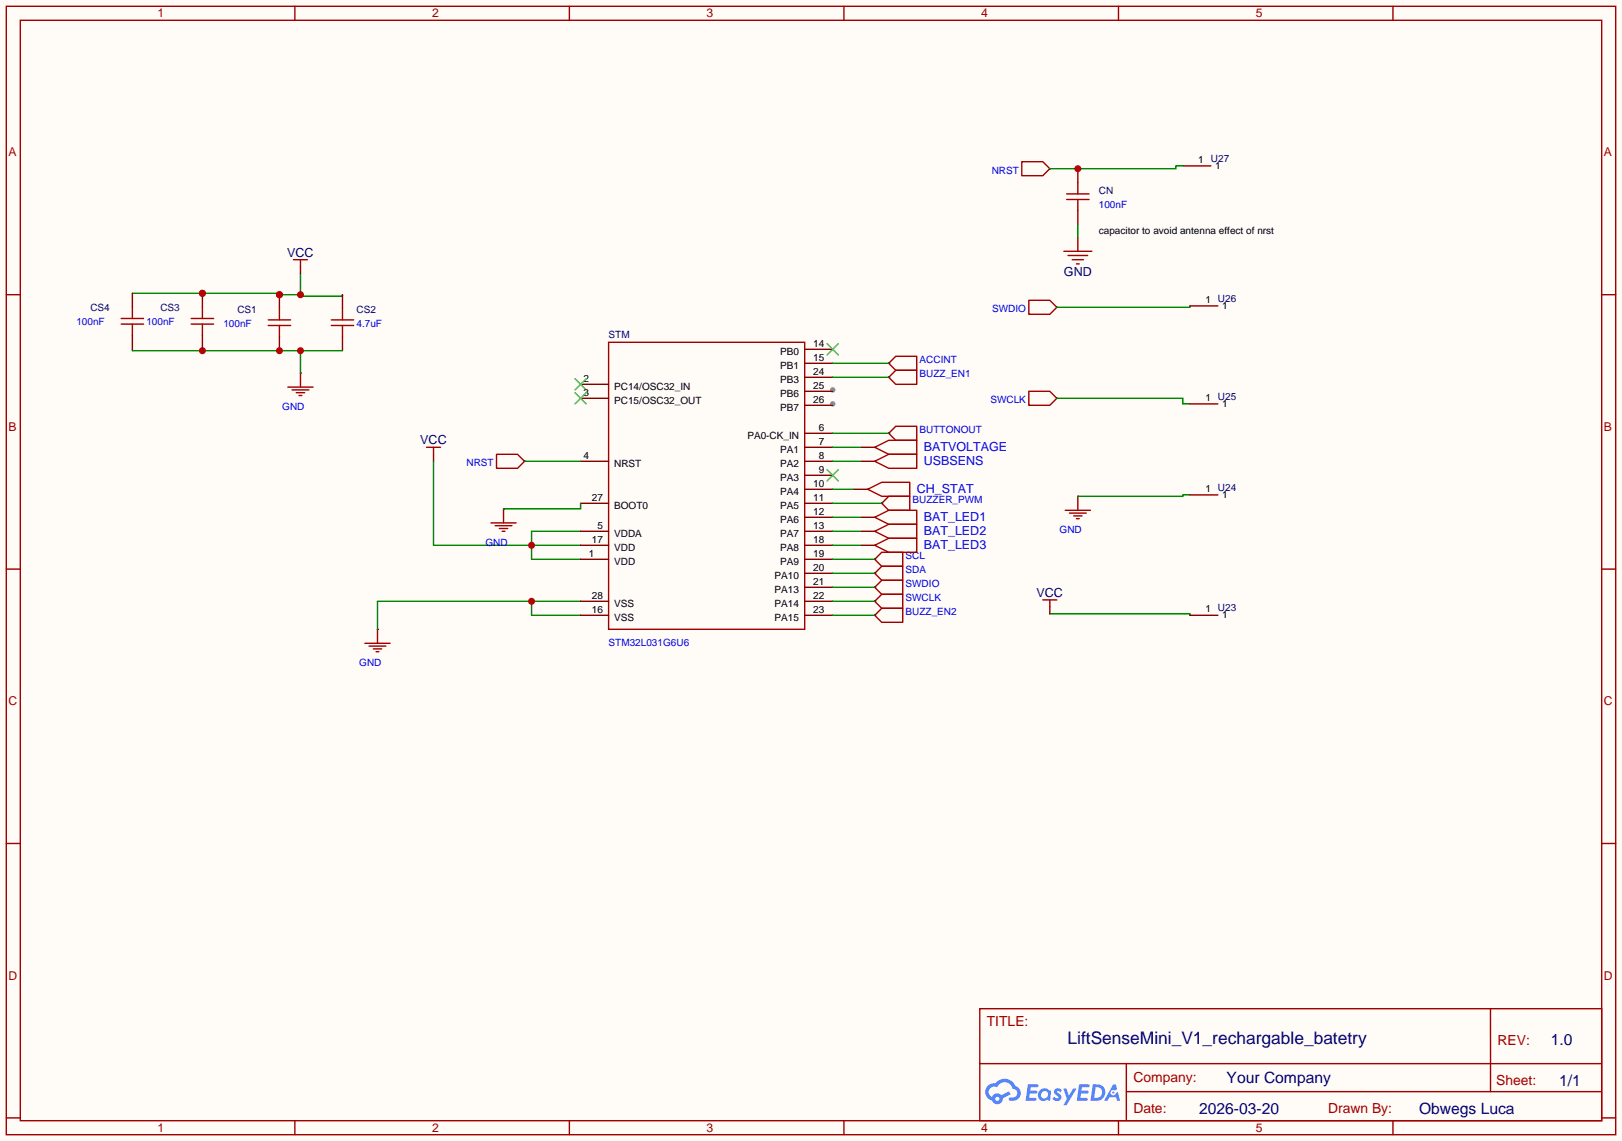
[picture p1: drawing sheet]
<svg xmlns="http://www.w3.org/2000/svg" width="294mm" height="207mm" viewBox="0 0 294 207" stroke-linecap="round" stroke-linejoin="round" font-family="sans-serif">
<path d="M0 0h294.1v207h-294.1z" fill="#fffcf7"/>
<g fill="none" stroke="#a10000" stroke-width=".25">
<path d="M1.1 1.1h291.9v204.8h-291.9zM3.7 3.7h286.7v199.6h-286.7zM53.5 1.1v2.6M103.3 1.1v2.6M153 1.1v2.6M202.8 1.1v2.6M252.6 1.1v2.6M1.1 53.5h2.6M290.4 53.5h2.6M1.1 103.3h2.6M290.4 103.3h2.6M1.1 153h2.6"/>
<path d="M290.4 153h2.6M177.7 183h112.7v20.3h-112.7zM177.7 193h112.7M204.2 198.1h86.2M204.2 193v10.1M270.3 183v15.1M1.1 202.8h2.6M53.5 203.3v2.6M103.3 203.3v2.6M153 203.3v2.6M202.8 203.3v2.6M252.6 203.3v2.6"/>
<path d="M290.4 202.8h2.6"/>
</g>
<g fill="#5487ff">
<path d="M191.3 197.6l.5-.2 .4 .1 .3 .3-.2 .4a.33 .33 0 0 0-.3-.3 .33 .33 0 0 0-.3 .2v.1a.89 .89 0 0 1 .6 1.3 1 1 0 0 1-1.5-.1l.4-.4 .5 .3 .2-.1v-.2a.88 .88 0 0 1-.6-1.4z"/>
<path d="M192.8 197.5h.6l.4 1.3 .8-1.3h.6l-1.8 3h-.6l.7-1.1z"/>
<path d="M186.4 196.7h.8a1.1 1.1 0 0 1 1.1 .2l-.1 .3-1.3 .1-.1 .6h1.1l.2 .2-.3 .3h-1.1l-.1 .8h1.2l.1 .4-.2 .1h-1.7z"/>
<path d="M195.7 196.7h.8a1.11 1.11 0 0 1 1.1 .2 .26 .26 0 0 1-.3 .4h-1.1l-.1 .6h1.1l.2 .2-.3 .3h-1.1l-.1 .8h1.2l.1 .4-.2 .1h-1.7z"/>
<path d="M201.9 196.7h.5l.2 .9-.4 .3a.5 .5 0 0 0-.8 .1 .5 .5 0 0 0 .3 .7 .5 .5 0 0 0 .7-.4l.3-.2 .4 1.6h-.5l-.2-.6h-1.2l-.4 .6h-.6z"/>
<path d="M198.2 196.7l-.4 3h.9a1.51 1.51 0 0 0 1.7-1.5 1.51 1.51 0 0 0-1.7-1.5zM198.7 197.2a1 1 0 0 1 1.2 1.1 1 1 0 0 1-1.3 .9h-.2z"/>
<path d="M188.7 197.7a1.07 1.07 0 0 0-.3 1.6 1.07 1.07 0 0 0 1.5 .2l.5 .2 .2-1.6-.1-.2-.3-.1a1.02 1.02 0 0 0-1.5-.1zM188.7 198.6a.67 .67 0 0 1 1.3 0 .67 .67 0 0 1-1.3 0z"/>
<path d="M179.1 197a1.58 1.58 0 0 0 .8 2.7 1.01 1.01 0 0 0 1.1 .6 1.01 1.01 0 0 0 .9-1l1.4-.8-.3-.5-1.4 .7a1.03 1.03 0 0 0-1.7 .3 1 1 0 0 1-.5-1.4 1 1 0 0 1 1.4-.3 1.49 1.49 0 0 1 1.6-1 1.49 1.49 0 0 1 1.3 1.3 .82 .82 0 0 1 .7 1 .82 .82 0 0 1-1.2 .5 .31 .31 0 0 0-.3 .3 .31 .31 0 0 0 .3 .3 1.43 1.43 0 0 0 1.8-.9 1.43 1.43 0 0 0-.9-1.8 2.09 2.09 0 0 0-3.6-.5l-.8 .1zM180.5 199.4a.39 .39 0 0 1 .7 0 .39 .39 0 0 1-.7 0z"/>
<circle cx="201.9" cy="198.2" r=".19"/>
</g>
<g fill="none" stroke="#a10000" stroke-width=".25">
<path d="M186.6 54.5h3.8l1.2 1.3-1.2 1.2h-3.8zM52.2 70.2h4.6M53 70.7h3M53.7 71.2h1.5M54.2 71.8h.5M54.5 67.7v2.5M161.2 68.5l1.2-1.3h3.8v2.5h-3.8zM186.6 71h3.8l1.2 1.3-1.2 1.2h-3.8zM159.9 91.3l1.3-1.3h3.8v2.6h-3.8zM193.2 92.6h4.5M193.9 93.1h3.1M194.7 93.6h1.5"/>
<path d="M195.2 94.1h.5M195.5 90v2.6M66.2 116.7h4.5M66.9 117.2h3.1M67.7 117.7h1.5M68.2 118.2h.5M68.5 114.2v2.5M158.6 106.6l1.3-1.3h3.8v2.5h-3.8zM159.9 102.7h3.8v2.6h-3.8l-1.3-1.3zM159.9 110.4h3.8v2.5h-3.8l-1.3-1.3zM159.9 100.2h3.8v2.5h-3.8l-1.3-1.2zM159.9 107.8h3.8v2.6h-3.8l-1.3-1.3z"/>
</g>
<path d="M191.6 55.8h.1M54.5 67.7h.1M161.2 68.5h.1M191.6 72.3h.1M159.9 91.3h.1M195.5 90h.1M68.5 114.2h.1M158.6 104h.1M158.6 111.6h.1M158.6 101.5h.1M158.6 106.6h.1M158.6 109.1h.1" fill="none" stroke="#870000" stroke-width=".25"/>
<path d="M24 53.2h26.7v.3h3.8M54.5 49.7v4h7.6v-.2" fill="none" stroke="#008700" stroke-width=".25"/>
<g fill="#c00">
<circle cx="54.5" cy="53.5" r=".63"/>
<circle cx="50.7" cy="53.5" r=".63"/>
<circle cx="36.7" cy="53.2" r=".63"/>
</g>
<path d="M50.7 59.1v2" fill="none" stroke="#a10000" stroke-width=".25"/>
<path d="M50.7 53.5v2.5" fill="none" stroke="#870000" stroke-width=".25"/>
<circle cx="50.7" cy="53.5" r=".63" fill="#c00"/>
<path d="M48.6 58h4.1M48.6 59.1h4.1M50.7 56v2M53.2 47.1h2.6M54.5 47.1v1.3M77.3 81.2h2.6M78.6 81.2v1.2" fill="none" stroke="#a10000" stroke-width=".25"/>
<path d="M54.5 48.4v1.3M50.7 61.1v2.5M78.6 82.4v1.3" fill="none" stroke="#870000" stroke-width=".25"/>
<path d="M215.8 55.5v.3h-24.2M191.6 72.3h22.9v1h1.3M78.6 83.7v15.2h26.7M105.3 96.4h-8.9v5.1h8.9M215.8 89.8h-1.3v.2h-19" fill="none" stroke="#008700" stroke-width=".25"/>
<circle cx="96.4" cy="98.9" r=".63" fill="#c00"/>
<path d="M96.4 109.1v2.5h8.9M105.3 109.1h-36.8v5.1" fill="none" stroke="#008700" stroke-width=".25"/>
<circle cx="96.4" cy="109.1" r=".63" fill="#c00"/>
<path d="M60.1 59.1h4M60.1 58h4M62.1 56v2M62.1 59.1v2M90 82.4h3.9l1.2 1.3-1.2 1.3h-3.9z" fill="none" stroke="#a10000" stroke-width=".25"/>
<path d="M62.1 53.5v2.5M62.1 61.1v2.5M95.1 83.7h.1" fill="none" stroke="#870000" stroke-width=".25"/>
<path d="M151 73.3v.2" fill="none" stroke="#008700" stroke-width=".25"/>
<circle cx="151" cy="73.3" r=".51" fill="#999"/>
<path d="M161.2 78.6l1.2-1.3h3.8v2.6h-3.8z" fill="none" stroke="#a10000" stroke-width=".25"/>
<path d="M161.2 78.6h.1" fill="none" stroke="#870000" stroke-width=".25"/>
<path d="M151 70.7v.3" fill="none" stroke="#008700" stroke-width=".25"/>
<circle cx="151" cy="70.7" r=".51" fill="#999"/>
<g fill="none" stroke="#a10000" stroke-width=".25">
<path d="M185.3 29.3h3.8l1.3 1.3-1.3 1.3h-3.8zM193.4 35.2h4.1M193.4 36.2h4.1M195.5 33.1v2.1M195.5 36.2v2M192.9 45.6h5.1M193.7 46.4h3.5M194.4 47.1h2.1M195.2 47.9h.5M110.4 62.1h35.5v52.1h-35.5zM157.4 88.8l2.5-1.3h5.1v2.5h-5.1zM158.6 81.2l2.6-1.3h5v2.5h-5z"/>
<path d="M158.6 93.9l2.6-1.3h5v2.5h-5zM158.6 96.4l2.6-1.3h5v2.6h-5zM158.6 98.9l2.6-1.2h5v2.5h-5zM189.1 108.8h2.5M190.4 108.8v1.3"/>
</g>
<g fill="none" stroke="#870000" stroke-width=".25">
<path d="M190.4 30.6h.1M195.5 30.6v2.5M195.5 38.2v2.6M214.5 30.1h5.1M195.5 43.1v2.5M215.8 55.5h5.1M105.3 69.7h5.1M105.3 72.3h5.1M145.9 78.6h5.1M145.9 63.4h5.1M145.9 65.9h5.1M145.9 68.5h5.1"/>
<path d="M145.9 71h5.1M145.9 73.5h5.1M215.8 73.3h5.1M105.3 83.7h5.1M105.3 91.3h5.1M105.3 96.4h5.1M105.3 98.9h5.1M145.9 81.2h5.1M145.9 83.7h5.1M145.9 86.2h5.1M145.9 88.8h5.1M145.9 91.3h5.1"/>
<path d="M145.9 93.9h5.1M145.9 96.4h5.1M145.9 98.9h5.1M154.8 88.8h2.6M156.1 81.2h2.5M156.1 93.9h2.5M156.1 96.4h2.5M156.1 98.9h2.5M215.8 89.8h5.1M105.3 101.5h5.1M105.3 109.1h5.1M105.3 111.6h5.1"/>
<path d="M145.9 101.5h5.1M145.9 104h5.1M145.9 106.6h5.1M145.9 109.1h5.1M145.9 111.6h5.1M190.4 110.1v1.3M215.8 111.6h5.1"/>
</g>
<g fill="none" stroke="#008700" stroke-width=".25">
<path d="M214.5 30.1h-1.3v.5h-22.8M195.5 40.8v2.3M151 78.6h10.2M95.1 83.7h10.2M151 81.2h5.1M151 91.3h8.9M151 88.8h3.8M151 93.9h5.1M151 96.4h5.1M151 98.9h5.1M151 106.6h7.6M151 109.1h7.6"/>
<path d="M151 104h7.6M151 101.5h7.6M190.4 111.4h25.4v.2"/>
</g>
<path d="M104.3 68.7l2 2M104.3 71.2l2 2.1M106.3 68.7l-2 2M106.3 71.2l-2 2.1M150 62.4l2 2M152 62.4l-2 2M150 85.2l2 2M152 85.2l-2 2" fill="none" stroke="#3c3" stroke-width=".25"/>
<circle cx="195.5" cy="30.6" r=".63" fill="#c00"/>
<path d="M156.1 83.7h2.5" fill="none" stroke="#870000" stroke-width=".25"/>
<path d="M158.6 83.7l2.6-1.3h5v2.6h-5z" fill="none" stroke="#a10000" stroke-width=".25"/>
<path d="M24 63.4v.2h38.1M36.7 63.4v.2M54.5 63.6v4.1M151 83.7h5.1" fill="none" stroke="#008700" stroke-width=".25"/>
<g fill="#c00">
<circle cx="54.5" cy="63.6" r=".63"/>
<circle cx="50.7" cy="63.6" r=".63"/>
<circle cx="36.7" cy="63.6" r=".63"/>
</g>
<path d="M36.7 58.8v2M89 94.9h4.6M89.8 95.4h3M90.6 95.9h1.5M91.1 96.4h.5M91.3 92.3v2.6" fill="none" stroke="#a10000" stroke-width=".25"/>
<path d="M36.7 53.2v2.6M91.3 92.3h.1" fill="none" stroke="#870000" stroke-width=".25"/>
<path d="M105.3 91.3v1h-14" fill="none" stroke="#008700" stroke-width=".25"/>
<circle cx="36.7" cy="53.2" r=".63" fill="#c00"/>
<path d="M22 57.8h4M22 58.8h4M24 55.8v2M24 58.8v2M34.7 57.8h4M34.7 58.8h4M36.7 55.8v2M162.4 64.6h3.8v2.6h-3.8l-1.2-1.3z" fill="none" stroke="#a10000" stroke-width=".25"/>
<path d="M24 53.2v2.6M24 60.8v2.6M36.7 60.8v2.6M161.2 65.9h.1" fill="none" stroke="#870000" stroke-width=".25"/>
<path d="M151 65.9h10.2M151 68.5h10.2M151 111.6h7.6" fill="none" stroke="#008700" stroke-width=".25"/>
<text font-size="3.1" fill="#000080" x="193.6" y="189.5">LiftSenseMini_V1_rechargable_batetry</text>
<g font-size="2.8" fill="#000080">
<text x="281.2" y="189.6">1.0</text>
<text x="222.4" y="196.5">Your Company</text>
<text x="282.7" y="197">1/1</text>
<text x="217.5" y="202.1">2026-03-20</text>
<text x="257.3" y="202">Obwegs Luca</text>
</g>
<g font-size="2.5" fill="#a00000">
<text x="178.9" y="186.2">TITLE:</text>
<text x="271.6" y="189.5">REV:</text>
<text x="205.5" y="196.4">Company:</text>
<text x="271.3" y="196.8">Sheet:</text>
<text x="205.5" y="201.9">Date:</text>
<text x="240.8" y="202">Drawn By:</text>
</g>
<g font-size="2.3" fill="#000080">
<text x="52.1" y="46.6">VCC</text>
<text x="192.9" y="50.1">GND</text>
<text x="76.2" y="80.6">VCC</text>
<text x="188" y="108.3">VCC</text>
</g>
<g font-size="2.3" fill="#00f">
<text x="167.5" y="81.9">BATVOLTAGE</text>
<text x="166.2" y="89.5">CH_STAT</text>
<text x="167.5" y="84.4">USBSENS</text>
<text x="167.5" y="94.6">BAT_LED1</text>
<text x="167.5" y="97.1">BAT_LED2</text>
<text x="167.5" y="99.7">BAT_LED3</text>
</g>
<g font-size="2.2" fill="#a00000">
<text x="28.6" y="3.1">1</text>
<text x="78.4" y="3.1">2</text>
<text x="128.1" y="3.1">3</text>
<text x="177.9" y="3.1">4</text>
<text x="227.7" y="3.1">5</text>
<text x="1.5" y="28.4">A</text>
<text x="290.8" y="28.4">A</text>
<text x="1.5" y="78.2">B</text>
<text x="290.8" y="78.2">B</text>
<text x="1.5" y="127.9">C</text>
<text x="290.8" y="127.9">C</text>
<text x="1.5" y="177.7">D</text>
<text x="290.8" y="177.7">D</text>
<text x="28.6" y="205.3">1</text>
<text x="78.4" y="205.3">2</text>
<text x="128.1" y="205.3">3</text>
<text x="177.9" y="205.3">4</text>
<text x="227.7" y="205.3">5</text>
</g>
<g font-size="1.8">
<text x="217.3" y="29.6">1</text>
<text x="220.3" y="30.6">1</text>
<text x="199.3" y="42.5">capacitor to avoid antenna effect of nrst</text>
<text x="218.6" y="55">1</text>
<text x="221.6" y="56">1</text>
<text x="141.5" y="64.4">PB0</text>
<text x="147.5" y="63">14</text>
<text x="147.5" y="65.6">15</text>
<text x="105.8" y="69.4">2</text>
<text x="105.8" y="71.9">3</text>
<text x="111.4" y="70.7">PC14/OSC32_IN</text>
<text x="141.5" y="66.9">PB1</text>
<text x="141.5" y="69.4">PB3</text>
<text x="141.5" y="72">PB6</text>
<text x="147.5" y="68.1">24</text>
<text x="147.5" y="70.6">25</text>
<text x="111.4" y="73.3">PC15/OSC32_OUT</text>
<text x="141.5" y="74.5">PB7</text>
<text x="147.5" y="73.2">26</text>
<text x="218.6" y="72.7">1</text>
<text x="221.6" y="73.8">1</text>
<text x="105.8" y="83.3">4</text>
<text x="135.5" y="79.6">PA0-CK_IN</text>
<text x="141.5" y="82.1">PA1</text>
<text x="148.5" y="78.3">6</text>
<text x="148.5" y="80.8">7</text>
<text x="148.5" y="83.3">8</text>
<text x="111.4" y="84.7">NRST</text>
<text x="141.5" y="84.7">PA2</text>
<text x="141.5" y="87.2">PA3</text>
<text x="141.5" y="89.8">PA4</text>
<text x="147.5" y="88.4">10</text>
<text x="148.5" y="85.9">9</text>
<text x="218.6" y="89.2">1</text>
<text x="107.3" y="91">27</text>
<text x="111.4" y="92.3">BOOT0</text>
<text x="141.5" y="92.3">PA5</text>
<text x="141.5" y="94.8">PA6</text>
<text x="147.5" y="91">11</text>
<text x="147.5" y="93.5">12</text>
<text x="221.6" y="90.3">1</text>
<text x="106.8" y="101.1">1</text>
<text x="107.3" y="98.6">17</text>
<text x="108.3" y="96">5</text>
<text x="111.4" y="99.9">VDD</text>
<text x="111.4" y="97.4">VDDA</text>
<text x="141.5" y="97.4">PA7</text>
<text x="141.5" y="99.9">PA8</text>
<text x="147.5" y="96">13</text>
<text x="147.5" y="98.6">18</text>
<text x="147.5" y="101.1">19</text>
<text x="111.4" y="102.5">VDD</text>
<text x="140.5" y="105">PA10</text>
<text x="140.5" y="107.5">PA13</text>
<text x="141.5" y="102.5">PA9</text>
<text x="147.5" y="103.7">20</text>
<text x="147.5" y="106.2">21</text>
<text x="107.3" y="108.7">28</text>
<text x="107.3" y="111.3">16</text>
<text x="111.4" y="110.1">VSS</text>
<text x="111.4" y="112.6">VSS</text>
<text x="140.5" y="110.1">PA14</text>
<text x="140.5" y="112.6">PA15</text>
<text x="147.5" y="108.7">22</text>
<text x="147.5" y="111.3">23</text>
<text x="218.6" y="111.1">1</text>
<text x="221.6" y="112.1">1</text>
</g>
<g font-size="1.8" fill="#000080">
<text x="219.6" y="29.3">U27</text>
<text x="199.3" y="35.1">CN</text>
<text x="16.4" y="56.5">CS4</text>
<text x="29.1" y="56.5">CS3</text>
<text x="43.1" y="56.7">CS1</text>
<text x="64.6" y="56.7">CS2</text>
<text x="220.9" y="54.7">U26</text>
<text x="110.4" y="61.3">STM</text>
<text x="220.9" y="72.5">U25</text>
<text x="220.9" y="89">U24</text>
<text x="220.9" y="110.8">U23</text>
</g>
<g font-size="1.8" fill="#00f">
<text x="179.8" y="31.5">NRST</text>
<text x="199.3" y="37.7">100nF</text>
<text x="13.8" y="59">100nF</text>
<text x="26.5" y="59">100nF</text>
<text x="40.5" y="59.3">100nF</text>
<text x="64.6" y="59.3">4.7uF</text>
<text x="179.9" y="56.7">SWDIO</text>
<text x="166.8" y="65.9">ACCINT</text>
<text x="166.8" y="68.5">BUZZ_EN1</text>
<text x="51.2" y="74.4">GND</text>
<text x="179.6" y="73.2">SWCLK</text>
<text x="166.8" y="78.6">BUTTONOUT</text>
<text x="84.6" y="84.6">NRST</text>
<text x="165.5" y="91.3">BUZZER_PWM</text>
<text x="88" y="99">GND</text>
<text x="164.2" y="101.5">SCL</text>
<text x="192.2" y="96.7">GND</text>
<text x="164.2" y="104">SDA</text>
<text x="164.2" y="106.6">SWDIO</text>
<text x="164.2" y="111.7">BUZZ_EN2</text>
<text x="164.2" y="109.1">SWCLK</text>
<text x="110.4" y="117.2">STM32L031G6U6</text>
<text x="65.2" y="120.9">GND</text>
</g>
</svg>
